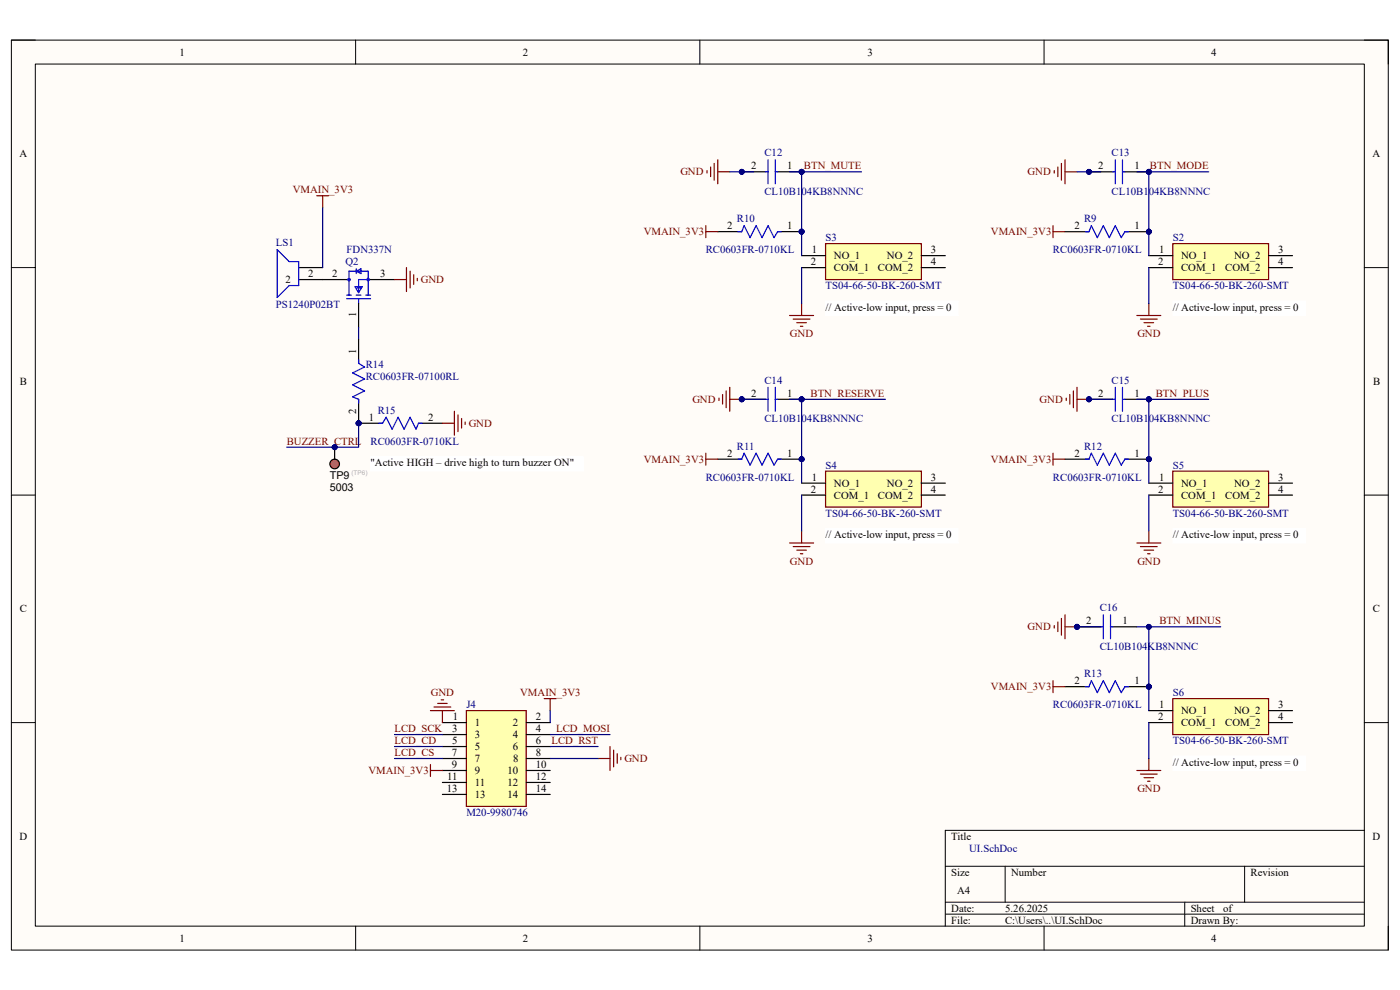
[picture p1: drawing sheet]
<svg xmlns="http://www.w3.org/2000/svg" width="297mm" height="210mm" viewBox="0 0 297 210" stroke-linecap="round" stroke-linejoin="round" font-family="sans-serif">
<path d="M2.4 8.5h292.1v193h-292.1z" fill-rule="evenodd" fill="#fffcf8"/>
<path d="M2.4 8.5h292.1v193h-292.1z" fill="none" stroke="#000" stroke-width=".21"/>
<path d="M7.5 13.6h281.9v182.9h-281.9z" fill-rule="evenodd" fill="#fffcf8"/>
<g fill="none" stroke="#000" stroke-width=".21">
<path d="M2.4 8.5h5.1M7.5 13.6h281.9v182.9h-281.9zM75.4 8.5v5.1M148.5 8.5v5.1M221.5 8.5v5.1M289.4 8.5h5.1v5.1M2.4 56.8h5.1M289.4 56.8h5.1M2.4 105h5.1M289.4 105h5.1M2.4 153.3h5.1M289.4 153.3h5.1"/>
<path d="M289.4 176.1h-88.9v20.4M75.4 196.5v5M148.5 196.5v5M200.5 183.8h88.9M200.5 191.4h88.9M200.5 193.9h88.9M213.2 183.8v7.6M221.5 196.5v5M251.3 191.4v5.1M264 183.8v7.6M294.5 196.5v5"/>
</g>
<path d="M248.8 51.7h20.3v7.6h-20.3z" fill-rule="evenodd" fill="#ffffb0"/>
<path d="M248.8 51.7h20.3v7.6h-20.3zM241.2 66.9h5.1M241.9 67.7h3.6M242.7 68.5h2M243.5 69.2h.5M243.7 64.4v2.5" fill="none" stroke="#800000" stroke-width=".25"/>
<path d="M243.7 54.2h5.1M243.7 56.8h5.1M269.1 54.2h5.1M269.1 56.8h5.1" fill="none" stroke="#000" stroke-width=".25"/>
<circle cx="243.7" cy="49.1" r=".51" fill="#000080"/>
<circle cx="243.7" cy="49.1" r=".51" fill="none" stroke="#000080" stroke-width=".21"/>
<path d="M238.6 49.1h5.1" fill="none" stroke="#000" stroke-width=".25"/>
<circle cx="243.7" cy="49.1" r=".51" fill="#000080"/>
<circle cx="243.7" cy="49.1" r=".51" fill="none" stroke="#000080" stroke-width=".21"/>
<path d="M225.9 49.1h5.1" fill="none" stroke="#000" stroke-width=".25"/>
<path d="M230.3 49.1h.7l.5-1.2 1.3 2.5 1.3-2.5 1.2 2.5 1.3-2.5 1.3 2.5 .7-1.3h.8" fill="none" stroke="#00f" stroke-width=".25"/>
<path d="M223.7 36.2v.5M224.4 35.4v2.1M225.2 34.7v3.5M225.9 33.9v5.1M225.9 36.4h2.6M223.4 47.9v2.5M223.4 49.1h2.5" fill="none" stroke="#800000" stroke-width=".25"/>
<path d="M248.8 99.9h20.3v7.7h-20.3z" fill-rule="evenodd" fill="#ffffb0"/>
<path d="M248.8 99.9h20.3v7.7h-20.3zM241.2 115.2h5.1M241.9 116h3.6M242.7 116.7h2M243.5 117.5h.5M243.7 112.6v2.6" fill="none" stroke="#800000" stroke-width=".25"/>
<path d="M243.7 102.5h5.1M243.7 105h5.1M269.1 102.5h5.1M269.1 105h5.1" fill="none" stroke="#000" stroke-width=".25"/>
<circle cx="243.7" cy="97.4" r=".51" fill="#000080"/>
<circle cx="243.7" cy="97.4" r=".51" fill="none" stroke="#000080" stroke-width=".21"/>
<path d="M238.6 97.4h5.1" fill="none" stroke="#000" stroke-width=".25"/>
<circle cx="243.7" cy="97.4" r=".51" fill="#000080"/>
<circle cx="243.7" cy="97.4" r=".51" fill="none" stroke="#000080" stroke-width=".21"/>
<path d="M225.9 97.4h5.1" fill="none" stroke="#000" stroke-width=".25"/>
<path d="M230.3 97.4h.7l.5-1.3 1.3 2.6 1.3-2.6 1.2 2.6 1.3-2.6 1.3 2.6 .7-1.3h.8" fill="none" stroke="#00f" stroke-width=".25"/>
<path d="M223.4 96.1v2.6M223.4 97.4h2.5M226.2 84.5v.5M227 83.7v2M227.7 82.9v3.6M228.5 82.2v5M228.5 84.7h2.5" fill="none" stroke="#800000" stroke-width=".25"/>
<circle cx="231" cy="84.7" r=".51" fill="#000080"/>
<circle cx="231" cy="84.7" r=".51" fill="none" stroke="#000080" stroke-width=".21"/>
<path d="M248.8 148.2h20.3v7.6h-20.3z" fill-rule="evenodd" fill="#ffffb0"/>
<path d="M248.8 148.2h20.3v7.6h-20.3zM241.2 163.4h5.1M241.9 164.2h3.6M242.7 165h2M243.5 165.7h.5M243.7 160.9v2.5" fill="none" stroke="#800000" stroke-width=".25"/>
<path d="M243.7 150.7h5.1M243.7 153.3h5.1M269.1 150.7h5.1M269.1 153.3h5.1" fill="none" stroke="#000" stroke-width=".25"/>
<circle cx="243.7" cy="145.7" r=".51" fill="#000080"/>
<circle cx="243.7" cy="145.7" r=".51" fill="none" stroke="#000080" stroke-width=".21"/>
<path d="M238.6 145.7h5.1" fill="none" stroke="#000" stroke-width=".25"/>
<circle cx="243.7" cy="145.7" r=".51" fill="#000080"/>
<circle cx="243.7" cy="145.7" r=".51" fill="none" stroke="#000080" stroke-width=".21"/>
<path d="M225.9 145.7h5.1" fill="none" stroke="#000" stroke-width=".25"/>
<path d="M230.3 145.7h.7l.5-1.3 1.3 2.5 1.3-2.5 1.2 2.5 1.3-2.5 1.3 2.5 .7-1.2h.8" fill="none" stroke="#00f" stroke-width=".25"/>
<path d="M223.7 132.7v.5M224.4 132v2M225.2 131.2v3.5M225.9 130.4v5.1M225.9 133h2.6M223.4 144.4v2.5M223.4 145.7h2.5" fill="none" stroke="#800000" stroke-width=".25"/>
<circle cx="228.5" cy="133" r=".51" fill="#000080"/>
<circle cx="228.5" cy="133" r=".51" fill="none" stroke="#000080" stroke-width=".21"/>
<path d="M175.1 51.7h20.4v7.6h-20.4z" fill-rule="evenodd" fill="#ffffb0"/>
<path d="M175.1 51.7h20.4v7.6h-20.4zM167.5 66.9h5.1M168.3 67.7h3.5M169 68.5h2.1M169.8 69.2h.5M170.1 64.4v2.5" fill="none" stroke="#800000" stroke-width=".25"/>
<path d="M170.1 54.2h5M170.1 56.8h5M195.5 54.2h5M195.5 56.8h5" fill="none" stroke="#000" stroke-width=".25"/>
<circle cx="170.1" cy="49.1" r=".51" fill="#000080"/>
<circle cx="170.1" cy="49.1" r=".51" fill="none" stroke="#000080" stroke-width=".21"/>
<path d="M165 49.1h5.1" fill="none" stroke="#000" stroke-width=".25"/>
<circle cx="170.1" cy="49.1" r=".51" fill="#000080"/>
<circle cx="170.1" cy="49.1" r=".51" fill="none" stroke="#000080" stroke-width=".21"/>
<path d="M152.3 49.1h5.1" fill="none" stroke="#000" stroke-width=".25"/>
<path d="M156.6 49.1h.8l.5-1.2 1.2 2.5 1.3-2.5 1.3 2.5 1.2-2.5 1.3 2.5 .8-1.3h.7" fill="none" stroke="#00f" stroke-width=".25"/>
<path d="M150 36.2v.5M150.8 35.4v2.1M151.5 34.7v3.5M152.3 33.9v5.1M152.3 36.4h2.5M149.7 47.9v2.5M149.7 49.1h2.6" fill="none" stroke="#800000" stroke-width=".25"/>
<path d="M175.1 99.9h20.4v7.7h-20.4z" fill-rule="evenodd" fill="#ffffb0"/>
<path d="M175.1 99.9h20.4v7.7h-20.4zM167.5 115.2h5.1M168.3 116h3.5M169 116.7h2.1M169.8 117.5h.5M170.1 112.6v2.6" fill="none" stroke="#800000" stroke-width=".25"/>
<path d="M170.1 102.5h5M170.1 105h5M195.5 102.5h5M195.5 105h5" fill="none" stroke="#000" stroke-width=".25"/>
<circle cx="170.1" cy="97.4" r=".51" fill="#000080"/>
<circle cx="170.1" cy="97.4" r=".51" fill="none" stroke="#000080" stroke-width=".21"/>
<path d="M165 97.4h5.1" fill="none" stroke="#000" stroke-width=".25"/>
<circle cx="170.1" cy="97.4" r=".51" fill="#000080"/>
<circle cx="170.1" cy="97.4" r=".51" fill="none" stroke="#000080" stroke-width=".21"/>
<path d="M152.3 97.4h5.1" fill="none" stroke="#000" stroke-width=".25"/>
<path d="M156.6 97.4h.8l.5-1.3 1.2 2.6 1.3-2.6 1.3 2.6 1.2-2.6 1.3 2.6 .8-1.3h.7" fill="none" stroke="#00f" stroke-width=".25"/>
<path d="M149.7 96.1v2.6M149.7 97.4h2.6M152.5 84.5v.5M153.3 83.7v2M154.1 82.9v3.6M154.8 82.2v5M154.8 84.7h2.6" fill="none" stroke="#800000" stroke-width=".25"/>
<circle cx="157.4" cy="84.7" r=".51" fill="#000080"/>
<circle cx="157.4" cy="84.7" r=".51" fill="none" stroke="#000080" stroke-width=".21"/>
<path d="M175.1 112.1h28.2v3.1h-28.2z" fill-rule="evenodd" fill="#fff"/>
<path d="M175.1 112.1h28.2v3.1h-28.2z" fill="none" stroke="#fff" stroke-width=".21"/>
<path d="M175.1 63.9h28.2v3h-28.2z" fill-rule="evenodd" fill="#fff"/>
<path d="M175.1 63.9h28.2v3h-28.2z" fill="none" stroke="#fff" stroke-width=".21"/>
<path d="M248.8 63.9h28.2v3h-28.2z" fill-rule="evenodd" fill="#fff"/>
<path d="M248.8 63.9h28.2v3h-28.2z" fill="none" stroke="#fff" stroke-width=".21"/>
<path d="M248.8 112.1h28.2v3.1h-28.2z" fill-rule="evenodd" fill="#fff"/>
<path d="M248.8 112.1h28.2v3.1h-28.2z" fill="none" stroke="#fff" stroke-width=".21"/>
<path d="M248.8 160.4h28.2v3h-28.2z" fill-rule="evenodd" fill="#fff"/>
<path d="M248.8 160.4h28.2v3h-28.2z" fill="none" stroke="#fff" stroke-width=".21"/>
<circle cx="228.5" cy="133" r=".51" fill="#000080"/>
<circle cx="228.5" cy="133" r=".51" fill="none" stroke="#000080" stroke-width=".21"/>
<path d="M228.5 133h5.1M236.1 133h5.1" fill="none" stroke="#000" stroke-width=".25"/>
<circle cx="228.5" cy="133" r=".51" fill="#000080"/>
<circle cx="228.5" cy="133" r=".51" fill="none" stroke="#000080" stroke-width=".21"/>
<path d="M233.6 133h.5M234.1 130.4v5.1M235.6 130.4v5.1M235.6 133h.5" fill="none" stroke="#00f" stroke-width=".25"/>
<circle cx="243.7" cy="84.7" r=".51" fill="#000080"/>
<circle cx="243.7" cy="84.7" r=".51" fill="none" stroke="#000080" stroke-width=".21"/>
<circle cx="231" cy="84.7" r=".51" fill="#000080"/>
<circle cx="231" cy="84.7" r=".51" fill="none" stroke="#000080" stroke-width=".21"/>
<path d="M238.6 84.7h5.1" fill="none" stroke="#000" stroke-width=".25"/>
<circle cx="243.7" cy="84.7" r=".51" fill="#000080"/>
<circle cx="243.7" cy="84.7" r=".51" fill="none" stroke="#000080" stroke-width=".21"/>
<path d="M231 84.7h5.1" fill="none" stroke="#000" stroke-width=".25"/>
<circle cx="231" cy="84.7" r=".51" fill="#000080"/>
<circle cx="231" cy="84.7" r=".51" fill="none" stroke="#000080" stroke-width=".21"/>
<path d="M236.1 84.7h.5M236.6 82.2v5M238.1 82.2v5M238.1 84.7h.5" fill="none" stroke="#00f" stroke-width=".25"/>
<circle cx="243.7" cy="36.4" r=".51" fill="#000080"/>
<circle cx="243.7" cy="36.4" r=".51" fill="none" stroke="#000080" stroke-width=".21"/>
<circle cx="231" cy="36.4" r=".51" fill="#000080"/>
<circle cx="231" cy="36.4" r=".51" fill="none" stroke="#000080" stroke-width=".21"/>
<path d="M238.6 36.4h5.1" fill="none" stroke="#000" stroke-width=".25"/>
<circle cx="243.7" cy="36.4" r=".51" fill="#000080"/>
<circle cx="243.7" cy="36.4" r=".51" fill="none" stroke="#000080" stroke-width=".21"/>
<path d="M231 36.4h5.1" fill="none" stroke="#000" stroke-width=".25"/>
<circle cx="231" cy="36.4" r=".51" fill="#000080"/>
<circle cx="231" cy="36.4" r=".51" fill="none" stroke="#000080" stroke-width=".21"/>
<path d="M236.1 36.4h.5M236.6 33.9v5.1M238.1 33.9v5.1M238.1 36.4h.5" fill="none" stroke="#00f" stroke-width=".25"/>
<circle cx="170.1" cy="36.4" r=".51" fill="#000080"/>
<circle cx="170.1" cy="36.4" r=".51" fill="none" stroke="#000080" stroke-width=".21"/>
<circle cx="157.4" cy="36.4" r=".51" fill="#000080"/>
<circle cx="157.4" cy="36.4" r=".51" fill="none" stroke="#000080" stroke-width=".21"/>
<path d="M165 36.4h5.1" fill="none" stroke="#000" stroke-width=".25"/>
<circle cx="170.1" cy="36.4" r=".51" fill="#000080"/>
<circle cx="170.1" cy="36.4" r=".51" fill="none" stroke="#000080" stroke-width=".21"/>
<path d="M157.4 36.4h5" fill="none" stroke="#000" stroke-width=".25"/>
<circle cx="157.4" cy="36.4" r=".51" fill="#000080"/>
<circle cx="157.4" cy="36.4" r=".51" fill="none" stroke="#000080" stroke-width=".21"/>
<path d="M162.4 36.4h.5M162.9 33.9v5.1M164.5 33.9v5.1M164.5 36.4h.5" fill="none" stroke="#00f" stroke-width=".25"/>
<circle cx="170.1" cy="84.7" r=".51" fill="#000080"/>
<circle cx="170.1" cy="84.7" r=".51" fill="none" stroke="#000080" stroke-width=".21"/>
<circle cx="157.4" cy="84.7" r=".51" fill="#000080"/>
<circle cx="157.4" cy="84.7" r=".51" fill="none" stroke="#000080" stroke-width=".21"/>
<path d="M165 84.7h5.1" fill="none" stroke="#000" stroke-width=".25"/>
<circle cx="170.1" cy="84.7" r=".51" fill="#000080"/>
<circle cx="170.1" cy="84.7" r=".51" fill="none" stroke="#000080" stroke-width=".21"/>
<path d="M157.4 84.7h5" fill="none" stroke="#000" stroke-width=".25"/>
<circle cx="157.4" cy="84.7" r=".51" fill="#000080"/>
<circle cx="157.4" cy="84.7" r=".51" fill="none" stroke="#000080" stroke-width=".21"/>
<g fill="none" stroke="#00f" stroke-width=".25">
<path d="M73.5 59.3h.5M75.6 57.5l1-.5v1zM75.6 57v1M78.6 59.3h-2.5v2.5M73.5 63.4h5.1M73.5 62.6h1.1M74 62.6v-5.1h4.1v5.1M75.3 60.8h1.5l-.7 1.3zM75.6 62.6h1M75.8 61.1h.8M76.1 63.4v1M77.6 62.6h1"/>
<path d="M162.4 84.7h.5M162.9 82.2v5M164.5 82.2v5M164.5 84.7h.5"/>
<circle cx="74" cy="59.3" r=".25"/>
<circle cx="78.1" cy="59.3" r=".25"/>
</g>
<path d="M68.5 59.3h5M78.6 59.3h5.1M76.1 64.4v5.1" fill="none" stroke="#000" stroke-width=".25"/>
<circle cx="76.1" cy="89.8" r=".51" fill="#000080"/>
<circle cx="76.1" cy="89.8" r=".51" fill="none" stroke="#000080" stroke-width=".21"/>
<path d="M76.1 89.8h5.1" fill="none" stroke="#000" stroke-width=".25"/>
<circle cx="76.1" cy="89.8" r=".51" fill="#000080"/>
<circle cx="76.1" cy="89.8" r=".51" fill="none" stroke="#000080" stroke-width=".21"/>
<path d="M63.4 59.3h5.1M63.4 56.8h5.1M88.8 89.8h5.1" fill="none" stroke="#000" stroke-width=".25"/>
<path d="M58.8 53l2.5 2.5h2.1v5.1h-2.1l-2.5 2.5zM80.4 89.8h.8l.7-1.3 1.3 2.6 1.3-2.6 1.2 2.6 1.3-2.6 1.3 2.6 .5-1.3h.7" fill="none" stroke="#00f" stroke-width=".25"/>
<path d="M83.7 59.3h2.5M86.2 56.8v5M87 57.5v3.6M87.8 58.3v2M88.5 59v.6" fill="none" stroke="#800000" stroke-width=".25"/>
<path d="M78.6 96.9h45.2v3h-45.2z" fill-rule="evenodd" fill="#fff"/>
<path d="M78.6 96.9h45.2v3h-45.2z" fill="none" stroke="#fff" stroke-width=".21"/>
<path d="M98.9 150.7h12.7v20.4h-12.7z" fill-rule="evenodd" fill="#ffffb0"/>
<g fill="none" stroke="#800000" stroke-width=".25">
<path d="M91.3 150.7h5.1M92.1 150h3.5M92.8 149.2h2.1M93.6 148.5h.5M93.9 150.7v2.6M98.9 150.7h12.7v20.4h-12.7zM115.4 148.2h2.6M116.7 148.2v2.5M129.4 158.4v5M130.2 159.1v3.6M130.9 159.9v2M126.9 160.9h2.5"/>
<path d="M131.7 160.7v.5"/>
</g>
<g fill="none" stroke="#000" stroke-width=".25">
<path d="M93.9 153.3h5M93.9 155.8h5M93.9 158.4h5M111.6 153.3h5.1M111.6 155.8h5.1M111.6 158.4h5.1M93.9 160.9h5M93.9 163.4h5M93.9 166h5M93.9 168.5h5M111.6 160.9h5.1M111.6 163.4h5.1"/>
<path d="M111.6 166h5.1M111.6 168.5h5.1"/>
</g>
<path d="M243.7 49.1v5.1" fill="none" stroke="#000080" stroke-width=".25"/>
<circle cx="243.7" cy="49.1" r=".51" fill="#000080"/>
<circle cx="243.7" cy="49.1" r=".51" fill="none" stroke="#000080" stroke-width=".21"/>
<path d="M228.5 36.4h5.1M243.7 56.8v7.6" fill="none" stroke="#000080" stroke-width=".25"/>
<circle cx="231" cy="36.4" r=".51" fill="#000080"/>
<circle cx="231" cy="36.4" r=".51" fill="none" stroke="#000080" stroke-width=".21"/>
<path d="M241.2 36.4h2.5" fill="none" stroke="#000080" stroke-width=".25"/>
<circle cx="243.7" cy="36.4" r=".51" fill="#000080"/>
<circle cx="243.7" cy="36.4" r=".51" fill="none" stroke="#000080" stroke-width=".21"/>
<path d="M256.4 36.4h-12.7v12.7" fill="none" stroke="#000080" stroke-width=".25"/>
<circle cx="243.7" cy="36.4" r=".51" fill="#000080"/>
<circle cx="243.7" cy="36.4" r=".51" fill="none" stroke="#000080" stroke-width=".21"/>
<circle cx="243.7" cy="49.1" r=".51" fill="#000080"/>
<circle cx="243.7" cy="49.1" r=".51" fill="none" stroke="#000080" stroke-width=".21"/>
<path d="M243.7 97.4v5.1" fill="none" stroke="#000080" stroke-width=".25"/>
<circle cx="243.7" cy="97.4" r=".51" fill="#000080"/>
<circle cx="243.7" cy="97.4" r=".51" fill="none" stroke="#000080" stroke-width=".21"/>
<path d="M231 84.7h5.1M243.7 105v7.6" fill="none" stroke="#000080" stroke-width=".25"/>
<circle cx="231" cy="84.7" r=".51" fill="#000080"/>
<circle cx="231" cy="84.7" r=".51" fill="none" stroke="#000080" stroke-width=".21"/>
<path d="M241.2 84.7h2.5" fill="none" stroke="#000080" stroke-width=".25"/>
<circle cx="243.7" cy="84.7" r=".51" fill="#000080"/>
<circle cx="243.7" cy="84.7" r=".51" fill="none" stroke="#000080" stroke-width=".21"/>
<path d="M256.4 84.7h-12.7v12.7" fill="none" stroke="#000080" stroke-width=".25"/>
<circle cx="243.7" cy="84.7" r=".51" fill="#000080"/>
<circle cx="243.7" cy="84.7" r=".51" fill="none" stroke="#000080" stroke-width=".21"/>
<circle cx="243.7" cy="97.4" r=".51" fill="#000080"/>
<circle cx="243.7" cy="97.4" r=".51" fill="none" stroke="#000080" stroke-width=".21"/>
<path d="M243.7 145.7v5" fill="none" stroke="#000080" stroke-width=".25"/>
<circle cx="243.7" cy="145.7" r=".51" fill="#000080"/>
<circle cx="243.7" cy="145.7" r=".51" fill="none" stroke="#000080" stroke-width=".21"/>
<path d="M228.5 133h5.1M243.7 153.3v7.6" fill="none" stroke="#000080" stroke-width=".25"/>
<circle cx="228.5" cy="133" r=".51" fill="#000080"/>
<circle cx="228.5" cy="133" r=".51" fill="none" stroke="#000080" stroke-width=".21"/>
<path d="M241.2 133h2.5" fill="none" stroke="#000080" stroke-width=".25"/>
<circle cx="243.7" cy="133" r=".51" fill="#000080"/>
<circle cx="243.7" cy="133" r=".51" fill="none" stroke="#000080" stroke-width=".21"/>
<path d="M259 133h-15.3v12.7" fill="none" stroke="#000080" stroke-width=".25"/>
<circle cx="243.7" cy="133" r=".51" fill="#000080"/>
<circle cx="243.7" cy="133" r=".51" fill="none" stroke="#000080" stroke-width=".21"/>
<circle cx="243.7" cy="145.7" r=".51" fill="#000080"/>
<circle cx="243.7" cy="145.7" r=".51" fill="none" stroke="#000080" stroke-width=".21"/>
<path d="M170.1 49.1v5.1" fill="none" stroke="#000080" stroke-width=".25"/>
<circle cx="170.1" cy="49.1" r=".51" fill="#000080"/>
<circle cx="170.1" cy="49.1" r=".51" fill="none" stroke="#000080" stroke-width=".21"/>
<path d="M154.8 36.4h5.1M170.1 56.8v7.6" fill="none" stroke="#000080" stroke-width=".25"/>
<circle cx="157.4" cy="36.4" r=".51" fill="#000080"/>
<circle cx="157.4" cy="36.4" r=".51" fill="none" stroke="#000080" stroke-width=".21"/>
<path d="M167.5 36.4h2.6" fill="none" stroke="#000080" stroke-width=".25"/>
<circle cx="170.1" cy="36.4" r=".51" fill="#000080"/>
<circle cx="170.1" cy="36.4" r=".51" fill="none" stroke="#000080" stroke-width=".21"/>
<path d="M182.8 36.4h-12.7v12.7" fill="none" stroke="#000080" stroke-width=".25"/>
<circle cx="170.1" cy="36.4" r=".51" fill="#000080"/>
<circle cx="170.1" cy="36.4" r=".51" fill="none" stroke="#000080" stroke-width=".21"/>
<circle cx="170.1" cy="49.1" r=".51" fill="#000080"/>
<circle cx="170.1" cy="49.1" r=".51" fill="none" stroke="#000080" stroke-width=".21"/>
<path d="M170.1 97.4v5.1" fill="none" stroke="#000080" stroke-width=".25"/>
<circle cx="170.1" cy="97.4" r=".51" fill="#000080"/>
<circle cx="170.1" cy="97.4" r=".51" fill="none" stroke="#000080" stroke-width=".21"/>
<path d="M157.4 84.7h5M170.1 105v7.6" fill="none" stroke="#000080" stroke-width=".25"/>
<circle cx="157.4" cy="84.7" r=".51" fill="#000080"/>
<circle cx="157.4" cy="84.7" r=".51" fill="none" stroke="#000080" stroke-width=".21"/>
<path d="M167.5 84.7h2.6" fill="none" stroke="#000080" stroke-width=".25"/>
<circle cx="170.1" cy="84.7" r=".51" fill="#000080"/>
<circle cx="170.1" cy="84.7" r=".51" fill="none" stroke="#000080" stroke-width=".21"/>
<path d="M187.8 84.7h-17.7v12.7" fill="none" stroke="#000080" stroke-width=".25"/>
<circle cx="170.1" cy="84.7" r=".51" fill="#000080"/>
<circle cx="170.1" cy="84.7" r=".51" fill="none" stroke="#000080" stroke-width=".21"/>
<circle cx="170.1" cy="97.4" r=".51" fill="#000080"/>
<circle cx="170.1" cy="97.4" r=".51" fill="none" stroke="#000080" stroke-width=".21"/>
<path d="M76.1 69.5v2.5M76.1 89.8v5.1h-15.3" fill="none" stroke="#000080" stroke-width=".25"/>
<circle cx="76.1" cy="89.8" r=".51" fill="#000080"/>
<circle cx="76.1" cy="89.8" r=".51" fill="none" stroke="#000080" stroke-width=".21"/>
<circle cx="71" cy="94.9" r=".51" fill="#000080"/>
<circle cx="71" cy="94.9" r=".51" fill="none" stroke="#000080" stroke-width=".21"/>
<path d="M116.7 150.7v2.6M116.7 160.9h10.2" fill="none" stroke="#000080" stroke-width=".25"/>
<path d="M91.3 162.2v2.5M91.3 163.4h2.6" fill="none" stroke="#800000" stroke-width=".25"/>
<circle cx="76.1" cy="89.8" r=".51" fill="#000080"/>
<circle cx="76.1" cy="89.8" r=".51" fill="none" stroke="#000080" stroke-width=".21"/>
<path d="M76.1 72v5.1M76.1 84.7v5.1" fill="none" stroke="#000" stroke-width=".25"/>
<circle cx="76.1" cy="89.8" r=".51" fill="#000080"/>
<circle cx="76.1" cy="89.8" r=".51" fill="none" stroke="#000080" stroke-width=".21"/>
<path d="M76.1 76.3v.8l1.2 .7-2.5 1.3 2.5 1.3-2.5 1.3 2.5 1.2-2.5 1.3 1.3 .5v.8" fill="none" stroke="#00f" stroke-width=".25"/>
<path d="M67.2 41.5h2.5M68.5 41.5v2.6M93.9 89.8h2.5M96.4 87.2v5.1M97.2 88v3.6M97.9 88.8v2M98.7 89.5v.5" fill="none" stroke="#800000" stroke-width=".25"/>
<path d="M68.5 44.1v12.7M83.7 158.4h10.2M83.7 155.8h10.2M116.7 158.4h10.2M116.7 155.8h12.7M83.7 160.9h10.2" fill="none" stroke="#000080" stroke-width=".25"/>
<circle cx="71" cy="94.9" r=".51" fill="#000080"/>
<circle cx="71" cy="94.9" r=".51" fill="none" stroke="#000080" stroke-width=".21"/>
<circle cx="71" cy="98.4" r="1.02" fill="#fd8300"/>
<g fill="none" stroke="#000" stroke-width=".25">
<path d="M71 94.9v2.5"/>
<circle cx="71" cy="98.4" r="1.02"/>
</g>
<circle cx="71" cy="94.9" r=".51" fill="#000080"/>
<circle cx="71" cy="94.9" r=".51" fill="none" stroke="#000080" stroke-width=".21"/>
<g font-size="2.3">
<text x="38.1" y="11.8">1</text>
<text x="110.9" y="11.8">2</text>
<text x="184" y="11.8">3</text>
<text x="256.9" y="11.8">4</text>
<text x="4.1" y="33.4">A</text>
<text x="159.3" y="35.9">2</text>
<text x="167" y="35.9">1</text>
<text x="233" y="35.9">2</text>
<text x="240.7" y="35.9">1</text>
<text x="291.2" y="33.4">A</text>
<text x="154.3" y="48.6">2</text>
<text x="167" y="48.6">1</text>
<text x="172.3" y="53.7">1</text>
<text x="197.5" y="53.7">3</text>
<text x="227.9" y="48.6">2</text>
<text x="240.7" y="48.6">1</text>
<text x="245.9" y="53.7">1</text>
<text x="271.1" y="53.7">3</text>
<text x="65.4" y="58.8">2</text>
<text x="70.4" y="58.8">2</text>
<text x="80.6" y="58.8">3</text>
<text x="172" y="56.3">2</text>
<text x="176.9" y="55">NO_1</text>
<text x="176.9" y="57.5">COM_1</text>
<text x="186.3" y="57.5">COM_2</text>
<text x="188.2" y="55">NO_2</text>
<text x="197.5" y="56.3">4</text>
<text x="245.7" y="56.3">2</text>
<text x="250.6" y="55">NO_1</text>
<text x="250.6" y="57.5">COM_1</text>
<text x="259.9" y="57.5">COM_2</text>
<text x="261.8" y="55">NO_2</text>
<text x="271.1" y="56.3">4</text>
<text x="60.5" y="60.1">2</text>
<text x="175.1" y="65.9">// Active-low input, press = 0</text>
<text x="248.8" y="65.9">// Active-low input, press = 0</text>
<text x="75.6" y="67.3" transform="rotate(-90 75.6 67.3)">1</text>
<text x="75.6" y="75.1" transform="rotate(-90 75.6 75.1)">1</text>
<text x="4.2" y="81.7">B</text>
<text x="291.3" y="81.7">B</text>
<text x="75.6" y="87.8" transform="rotate(-90 75.6 87.8)">2</text>
<text x="78.3" y="89.3">1</text>
<text x="90.8" y="89.3">2</text>
<text x="159.3" y="84.2">2</text>
<text x="167" y="84.2">1</text>
<text x="233" y="84.2">2</text>
<text x="240.7" y="84.2">1</text>
<text x="70" y="101.5">TP9</text>
<text x="78.6" y="98.9">&quot;Active HIGH – drive high to turn buzzer ON&quot;</text>
<text x="154.3" y="96.9">2</text>
<text x="167" y="96.9">1</text>
<text x="172.3" y="102">1</text>
<text x="197.5" y="102">3</text>
<text x="227.9" y="96.9">2</text>
<text x="240.7" y="96.9">1</text>
<text x="245.9" y="102">1</text>
<text x="271.1" y="102">3</text>
<text x="70" y="104.1">5003</text>
<text x="172" y="104.5">2</text>
<text x="176.9" y="103.3">NO_1</text>
<text x="176.9" y="105.8">COM_1</text>
<text x="186.3" y="105.8">COM_2</text>
<text x="188.2" y="103.3">NO_2</text>
<text x="197.5" y="104.5">4</text>
<text x="245.7" y="104.5">2</text>
<text x="250.6" y="103.3">NO_1</text>
<text x="250.6" y="105.8">COM_1</text>
<text x="259.9" y="105.8">COM_2</text>
<text x="261.8" y="103.3">NO_2</text>
<text x="271.1" y="104.5">4</text>
<text x="175.1" y="114.2">// Active-low input, press = 0</text>
<text x="248.8" y="114.2">// Active-low input, press = 0</text>
<text x="4.2" y="129.9">C</text>
<text x="291.3" y="129.9">C</text>
<text x="230.5" y="132.5">2</text>
<text x="238.1" y="132.5">1</text>
<text x="227.9" y="145.2">2</text>
<text x="240.7" y="145.2">1</text>
<text x="95.9" y="155.3">3</text>
<text x="96.1" y="152.8">1</text>
<text x="100.7" y="154.1">1</text>
<text x="108.8" y="154.1">2</text>
<text x="113.7" y="152.8">2</text>
<text x="113.7" y="155.3">4</text>
<text x="245.7" y="152.8">2</text>
<text x="245.9" y="150.2">1</text>
<text x="250.6" y="151.5">NO_1</text>
<text x="250.6" y="154.1">COM_1</text>
<text x="259.9" y="154.1">COM_2</text>
<text x="261.8" y="151.5">NO_2</text>
<text x="271.1" y="150.2">3</text>
<text x="271.1" y="152.8">4</text>
<text x="95.8" y="160.4">7</text>
<text x="95.9" y="157.9">5</text>
<text x="100.7" y="156.6">3</text>
<text x="100.7" y="159.1">5</text>
<text x="100.7" y="161.7">7</text>
<text x="108.8" y="156.6">4</text>
<text x="108.8" y="159.1">6</text>
<text x="108.8" y="161.7">8</text>
<text x="113.7" y="157.9">6</text>
<text x="113.7" y="160.4">8</text>
<text x="94.9" y="165.5">11</text>
<text x="95.8" y="162.9">9</text>
<text x="100.7" y="164.2">9</text>
<text x="100.7" y="166.8">11</text>
<text x="107.7" y="164.2">10</text>
<text x="107.7" y="166.8">12</text>
<text x="113.7" y="162.9">10</text>
<text x="113.7" y="165.5">12</text>
<text x="248.8" y="162.4">// Active-low input, press = 0</text>
<text x="94.8" y="168">13</text>
<text x="100.7" y="169.3">13</text>
<text x="107.7" y="169.3">14</text>
<text x="113.7" y="168">14</text>
<text x="4.1" y="178.2">D</text>
<text x="201.8" y="178.2">Title</text>
<text x="291.2" y="178.2">D</text>
<text x="201.8" y="185.8">Size</text>
<text x="214.5" y="185.8">Number</text>
<text x="265.3" y="185.8">Revision</text>
<text x="203.1" y="189.6">A4</text>
<text x="201.8" y="193.4">Date:</text>
<text x="201.8" y="196">File:</text>
<text x="213.2" y="196">C:\Users\..\UI.SchDoc</text>
<text x="213.2" y="193.4">5.26.2025</text>
<text x="252.6" y="196">Drawn By:</text>
<text x="252.6" y="193.4">Sheet</text>
<text x="259.5" y="193.4">of</text>
<text x="38.1" y="199.8">1</text>
<text x="110.9" y="199.8">2</text>
<text x="184" y="199.8">3</text>
<text x="256.9" y="199.8">4</text>
</g>
<g font-size="2.3" fill="#000080">
<text x="162.2" y="33.1">C12</text>
<text x="235.8" y="33.1">C13</text>
<text x="162.2" y="41.3">CL10B104KB8NNNC</text>
<text x="235.8" y="41.3">CL10B104KB8NNNC</text>
<text x="156.3" y="47.1">R10</text>
<text x="230" y="47.1">R9</text>
<text x="58.5" y="52.2">LS1</text>
<text x="73.5" y="53.7">FDN337N</text>
<text x="149.7" y="53.7">RC0603FR-0710KL</text>
<text x="175.1" y="51.2">S3</text>
<text x="223.4" y="53.7">RC0603FR-0710KL</text>
<text x="248.8" y="51.2">S2</text>
<text x="73.3" y="56.3">Q2</text>
<text x="58.5" y="65.4">PS1240P02BT</text>
<text x="175.1" y="61.3">TS04-66-50-BK-260-SMT</text>
<text x="248.8" y="61.3">TS04-66-50-BK-260-SMT</text>
<text x="77.6" y="78.1">R14</text>
<text x="77.6" y="80.6">RC0603FR-07100RL</text>
<text x="162.2" y="81.4">C14</text>
<text x="235.8" y="81.4">C15</text>
<text x="80.1" y="87.8">R15</text>
<text x="162.2" y="89.5">CL10B104KB8NNNC</text>
<text x="235.8" y="89.5">CL10B104KB8NNNC</text>
<text x="78.6" y="94.4">RC0603FR-0710KL</text>
<text x="156.3" y="95.4">R11</text>
<text x="230" y="95.4">R12</text>
<text x="149.7" y="102">RC0603FR-0710KL</text>
<text x="175.1" y="99.4">S4</text>
<text x="223.4" y="102">RC0603FR-0710KL</text>
<text x="248.8" y="99.4">S5</text>
<text x="175.1" y="109.6">TS04-66-50-BK-260-SMT</text>
<text x="248.8" y="109.6">TS04-66-50-BK-260-SMT</text>
<text x="233.3" y="129.7">C16</text>
<text x="233.3" y="137.8">CL10B104KB8NNNC</text>
<text x="230" y="143.6">R13</text>
<text x="248.8" y="147.7">S6</text>
<text x="98.9" y="150.2">J4</text>
<text x="223.4" y="150.2">RC0603FR-0710KL</text>
<text x="248.8" y="157.9">TS04-66-50-BK-260-SMT</text>
<text x="98.9" y="173.1">M20-9980746</text>
<text x="205.6" y="180.7">UI.SchDoc</text>
</g>
<g font-size="2.3" fill="#800000">
<text x="170.6" y="35.9">BTN_MUTE</text>
<text x="244" y="35.9">BTN_MODE</text>
<text x="62.1" y="41">VMAIN_3V3</text>
<text x="144.4" y="37.2">GND</text>
<text x="218" y="37.2">GND</text>
<text x="136.6" y="49.9">VMAIN_3V3</text>
<text x="210.2" y="49.9">VMAIN_3V3</text>
<text x="89.3" y="60.1">GND</text>
<text x="167.6" y="71.5">GND</text>
<text x="241.3" y="71.5">GND</text>
<text x="146.9" y="85.5">GND</text>
<text x="172" y="84.2">BTN_RESERVE</text>
<text x="220.6" y="85.5">GND</text>
<text x="245.2" y="84.2">BTN_PLUS</text>
<text x="60.8" y="94.4">BUZZER_CTRL</text>
<text x="99.4" y="90.6">GND</text>
<text x="136.6" y="98.2">VMAIN_3V3</text>
<text x="210.2" y="98.2">VMAIN_3V3</text>
<text x="167.6" y="119.8">GND</text>
<text x="241.3" y="119.8">GND</text>
<text x="218" y="133.7">GND</text>
<text x="246" y="132.5">BTN_MINUS</text>
<text x="91.4" y="147.7">GND</text>
<text x="110.4" y="147.7">VMAIN_3V3</text>
<text x="210.2" y="146.4">VMAIN_3V3</text>
<text x="83.7" y="155.3">LCD_SCK</text>
<text x="118" y="155.3">LCD_MOSI</text>
<text x="83.7" y="157.9">LCD_CD</text>
<text x="83.7" y="160.4">LCD_CS</text>
<text x="117" y="157.9">LCD_RST</text>
<text x="132.5" y="161.7">GND</text>
<text x="78.1" y="164.2">VMAIN_3V3</text>
<text x="241.3" y="168">GND</text>
</g>
<text font-size="1.4" fill="#b2b0ad" x="74.5" y="100.7">(TP6)</text>
</svg>
